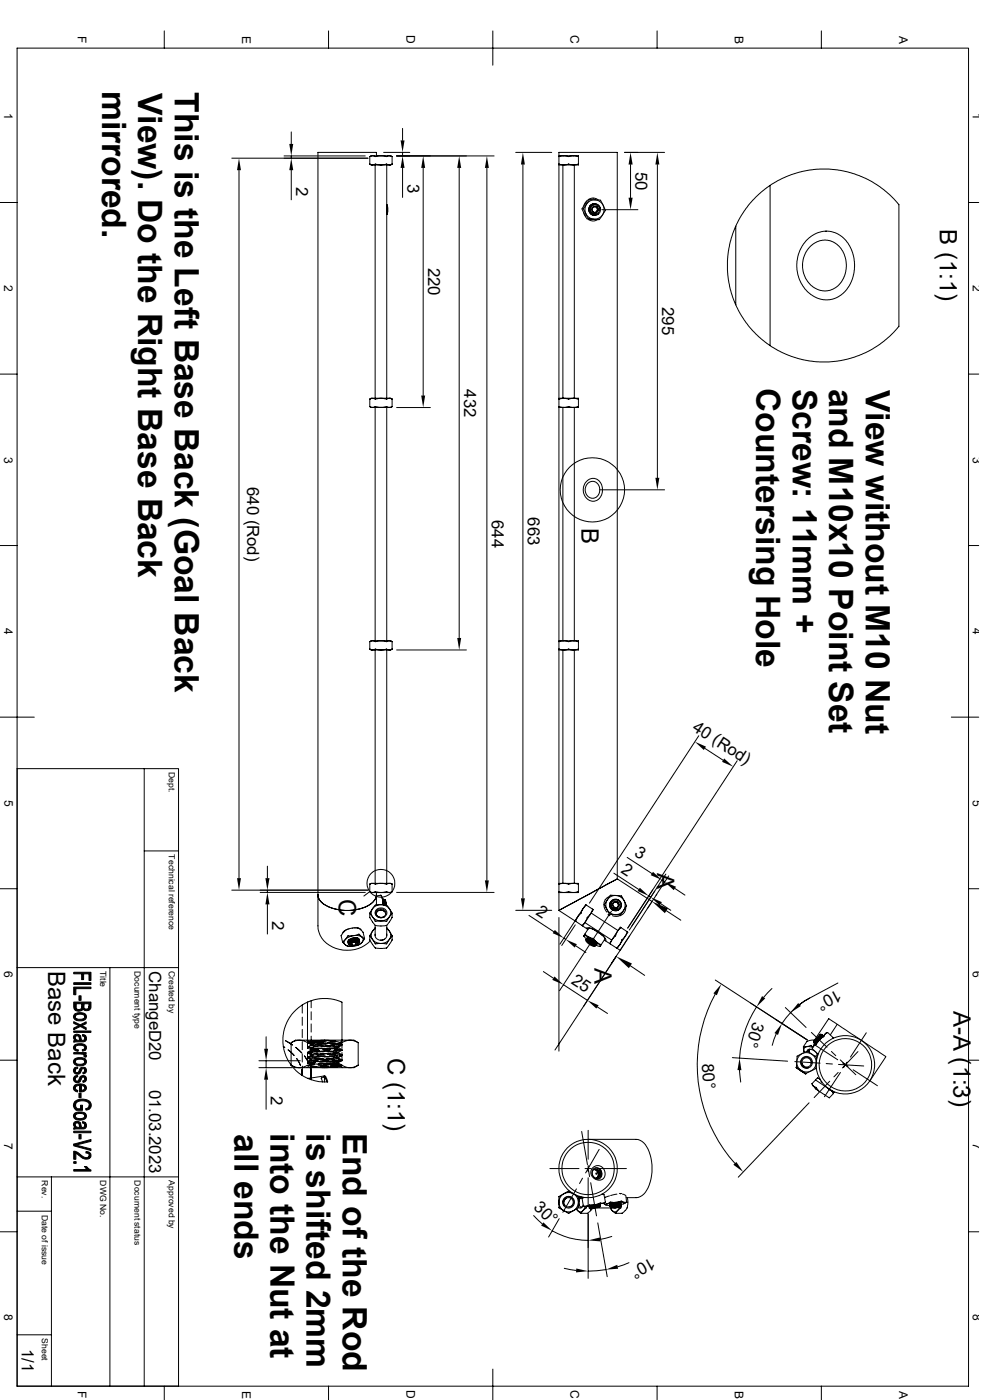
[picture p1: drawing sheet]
<svg xmlns="http://www.w3.org/2000/svg" width="297mm" height="420mm" viewBox="0 0 297 420" stroke-linecap="round" stroke-linejoin="round" font-family="sans-serif">
<g fill="none" stroke="#000" stroke-width=".3">
<path d="M5.1 14.4h285.2v401.4h-285.2zM49.2 9.3v5.1M98.5 9.3v5.1M147.7 9.3v10.3M196.9 9.3v5.1M246.2 9.3v5.1M87.3 39.6v3.6M120.6 38.5v3.6M71.6 51.1v212.3M85.1 46.8h24.4M87.3 46.8v.7M87.3 51.1v8.8"/>
<path d="M110.3 47.5h-40.8M110.8 49.2l.7 .3 .9-.3 1.6 .3 1.9-.3 .9 .3 .7-.3M110.8 46.9l1.1-.1a1.62 1.62 0 0 0 1.7 0h1.3a1.38 1.38 0 0 0 1.6-.1l1 .2M110.8 49.2l.5 .3h5.8l.4-.3M110.8 49.2h.1M110.8 46.9v.1M112.4 49.5v70M112.8 46.7v-1h-17.5v222.7a4.9 4.9 0 0 0 4.1 4 13.5 13.5 0 0 0 12.3-1.7 2.95 2.95 0 0 0 1.1-2.3v3.1M115 45.7h7.8M115.9 49.5v70M117.5 47l-.4-.3h-5.8l-.5 .3v2.2M117.5 49.2h.1"/>
<path d="M117.5 46.9v2.3M118.9 46.8h29.2M120.6 45.7v1.1M120.6 50.4v8.8M126.8 50.4v68.3M137.6 50.4v141M145.9 50.4v213.7M154.6 45.7h10.8M156.7 49.4v220.1M167.5 46.7h5.9v2.5M167.5 49.2v.3M167.5 46.7v2.5"/>
<path d="M167.5 46.9h.1M167.5 49.2h.1M167.5 46.7v-1h17.5v218l-17.5 9.4M167.5 49.5v70M167.6 49.2l1.2 .3 1.5-.3 1.7 .3 1.4-.3M167.6 46.9l1-.2 1.8 .3 1.1-.3 1.9 .2M168.7 49.5v70M172.1 49.5v70M173.4 49.2v.3h-5.9M176.2 60l-.9 .9-.3 .9M176.7 59.9l-.9 1.4a1.74 1.74 0 0 0-.8 1.7l.6 1.2a1.87 1.87 0 0 0 1 1.5l2.9 .2M176.7 59.9h-.3l.6-.4 1.1-.1 1.3 .6"/>
<path d="M176.7 59.9h1.7a1.55 1.55 0 0 1 1.8 .6l.9 1.7a1.09 1.09 0 0 1-.2 1.8l-1.4 1.9M187.2 45.7h12M189 49.4v9.9M197 49.4v93.9M230.8 55.6l-3.5 2.7-2.3 2.5-2.9 3.9-1.6 3.2M230.8 55.6l3.6-2 4.7-1.8a28.8 28.8 0 0 1 30.3 9.6v36.5l-2.6 2.9-1.9 1.6-4.6 2.9-5.4 2.2-3.1 .7-2.5 .3a28.7 28.7 0 0 1-18.5-4.8M230.8 55.6v48.1M0 60.7h5.1M115.9 62.5v1.6M115.9 61.6l.2 2.5M115.9 61.8l.2 1.1-.2 1.4M116 64.3h.1"/>
<path d="M116 64.2l.2-1.9-.3-.9 .3 1-.2 1.9M116 64.2h.1M174.9 63.7l.8 1.6M175.9 60.4l-.7 1a1.45 1.45 0 0 0-.6 1.7l1 2M175.9 65.6v.1M176.1 65.7l1.4 .6 2-.4M176.5 65.7l2.1 .1M177 61.7l.6-.5 .6-.1-.7 .2-.5 .5-.4 1.1 .5 1.2 1.2 .5-1.1-.4-.6-.8-.1-.9zM177.4 61.7l.8-.4 1 .3a1.66 1.66 0 0 1 .2 2.6l-1.3 .4 .8-.5-.7 .1-1-.4-.3-1.3zM177.4 62.8l.4 .9zM177.6 62.2l.3-.2-.5 .8zM177.7 64.1l.7 .2"/>
<path d="M177.8 63.6l.2 .1M177.8 62.1a.86 .86 0 0 1 1.2 .5 .86 .86 0 0 1-.7 1.1M177.9 62h.3a.93 .93 0 0 1 .8 .7 .93 .93 0 0 1-.4 1.1M177.9 62h1M177.9 62h.5a.81 .81 0 0 1 .8 1.1l-.2 .2a.99 .99 0 0 1-1.2 .4M178 61.2l-1 .5M178 61.1v.1M178.3 61.1l-1.1 .4-.6 .7-.1 .6 .5 1.3 1.2 .5M178.7 62h.2M178.9 62l.4 .9M179.2 62.9h.1M179.2 61.5a1.76 1.76 0 0 0-2.8 1.2 1.76 1.76 0 0 0 2.5 1.8"/>
<path d="M179.3 62.9a.97 .97 0 0 1-1.5 .8M179.9 62.5a1.7 1.7 0 0 0-1.8-1.3 1.7 1.7 0 0 0-1.5 1.7 1.7 1.7 0 0 0 1.5 1.7M180.3 62.9h10.9M220.5 67.9l-1.7 4.8-.8 5.5v2.9l.4 3.7 .8 3.2 1.3 3.4M220.5 67.9v23.5M241.7 72.1l1.8-1.5a7.8 7.8 0 0 1 11.6 4.2l.7 2 .3 1.7-.2 3.8-1.3 3.3-1 1.4-1.3 1.3a8 8 0 0 1-12.1-3.1l-1.1-2.7-.3-1.7v-2.3l1-3.5 1-1.8zM242.9 73.9l1.1-.9 1.6-.7 2.3-.2 1.7 .4 1.3 .8 1.7 2.1 .7 1.6 .3 1.8v1.7l-.3 1.8-1.5 2.7-.9 1-1.2 .7-2.3 .6-2.5-.5-1.8-1.2-1.6-2-.8-2.4-.1-2.6 .7-2.6zM290.3 60.7h3M220.5 91.4l1.6 3.2 2.9 3.9 2.3 2.5 3.5 2.7M0 112.2h5.1M110.9 119.7l.7-.2 .8 .2 1.8-.2 1.6 .2 .9-.2 .8 .2M117.5 119.7l-.4-.2h-5.8l-.5 .2v2.3"/>
<path d="M117.5 119.7h.1M117.5 119.7v2.3M167.5 119.5h5.9v2.5M167.5 119.5v2.5M167.5 119.7h.1M167.6 119.7l1.4-.2 1.3 .2 1.6-.2 1.5 .2M290.3 112.2h3M110.8 122l1.2 .2a1.15 1.15 0 0 1 1.4 0h1.5a1.22 1.22 0 0 1 1.5 0l1.1-.2M110.8 122l.5 .2h5.8l.4-.2M110.8 122h.1M112.4 122.2v70M115.9 122.2v70"/>
<path d="M118.9 122.3h10.1M167.5 122v.2M167.5 122h.1M167.5 122.2v70M167.6 122l.9 .2 1.9-.2 1 .2 2-.2M168.7 122.2v70M172.1 122.2v70M173.4 122v.2h-5.9M175.9 144.3a2.85 2.85 0 0 1 3.4-.3 2.85 2.85 0 0 1 1.3 3.1l-.1 .8a2.8 2.8 0 0 1-2.9 2.5 2.8 2.8 0 0 1-2.7-2.7l-.1-1.1a3.6 3.6 0 0 1 1.1-2.3zM176.1 145.1l.4-.4a2.35 2.35 0 0 1 2.8 .6 2.35 2.35 0 0 1 .2 2.8l-.3 .5a2.25 2.25 0 0 1-2.9 .4 2.25 2.25 0 0 1-.8-2.9zM179.7 146.9h19.5M0 163.7h5.1"/>
<path d="M290.3 163.7h3M110.8 194.7l1.1 .2a1.62 1.62 0 0 1 1.7 0h1.1a2.36 2.36 0 0 1 2.1 .1l.7-.3M110.8 194.7l.5 .3h5.8l.4-.3M110.8 194.7h.1M110.9 192.5l1-.2a1.62 1.62 0 0 0 1.7 0h1.1a2.36 2.36 0 0 0 2.1-.1l.7 .3M112.4 195v70M115.9 195v70M117.5 192.5l-.4-.3h-5.8l-.5 .3v2.2M117.5 194.7h.1M117.5 192.5h.1M117.5 192.5v2.2M118.9 195h20.9"/>
<path d="M167.5 192.2h5.9v2.5M167.5 194.7v.3M167.5 192.2v2.5M167.5 194.7h.1M167.5 192.5h.1M167.5 195v70M167.6 194.7l1 .3 1.7-.3 1.9 .3 1.2-.3M167.6 192.5l1-.3 1.7 .3 1.9-.3 1.2 .3M168.7 195v70M172.1 195v70M173.4 194.7v.3h-5.9M0 215.1h10.3"/>
<path d="M285.1 215.1h8.2M5.1 230.6h48.4v185.2M43.2 230.6v185.2M209.4 220.7l-32.7 50.2M211.2 224.5l5.5 3.5M220.9 228.2l-32.8 50.2M43.2 255.3h10.3M80.1 259.8v3.6M188 257.2l7.4 4.8M0 266.6h5.1M69.5 267h40.8M78 267.7h31.5"/>
<path d="M80.1 267v.7M80.1 271.3v8.9M103.3 279.2l-.1 .2M104.6 278.6l-1.3 .7-1.1 1.4 .5 1.9M106 278.3l1.3 .1M107.3 278.4l1.5 1.3M107.3 278.4h.1M108.3 279.1l-.3-.4-.6-.3h-1.9l-2 .6-.7 .7-.2 .4M108.8 279.7h.1M108.8 279.7l.5 1.9M110.8 267.5l.8 .3 .8-.3 1.8 .3 1.6-.3 .9 .3 .8-.3M110.8 267.5l.5 .3h5.8l.4-.3"/>
<path d="M110.8 274l1.7 2.4h3.4l1.6-2.4M110.8 274v1.3l1.6 2.3M110.8 267.5h.1M110.8 267.5l-1.7 1.3M110.9 265.2l.5-.2 1 .2 1.2-.2 2.4 .2 1-.2 .5 .2M112 272.2a2.99 2.99 0 0 1 3.2-.7 2.99 2.99 0 0 1 1.9 2.6 2.99 2.99 0 0 1-3.1 2.2 2.99 2.99 0 0 1-2.7-2.7zM112.4 278.6a2.42 2.42 0 0 0-1 2.9 2.42 2.42 0 0 0 2.8 1.5 2.42 2.42 0 0 0 2.7-1.5 2.42 2.42 0 0 0-1-2.9M112.4 278.3l-1.6 2.4M112.4 277.6l1.4 .2 2.1-.2M112.4 277.6v3M112.4 278.3h.1M112.6 273.1a1.8 1.8 0 0 1 2.1-.7 1.8 1.8 0 0 1 1.2 1.8 1.78 1.78 0 0 1-2 1.1 1.78 1.78 0 0 1-1.4-1.8z"/>
<path d="M112.8 267.8a4.3 4.3 0 0 1-3.2 4.2 13.6 13.6 0 0 1-13.2-1.3 3.1 3.1 0 0 1-1.1-2.3v9.3a8 8 0 0 0 8.7 7.4 9.3 9.3 0 0 0 7-2.9M112.8 271.5h.1M112.9 273.1l1.1-.5 1.3 .5a1.3 1.3 0 0 1 .1 1.6 1.3 1.3 0 0 1-1.6 .5l-.8-.6 1 .7 1.3-.3-.8 .3-1.2-.2a1.18 1.18 0 0 1-.4-2zM114.1 268.6l.4 .5 .4 2.3M114.1 268.6l.5 1.1 .1 1.7M114.1 268.6l-1.3 .2M114.7 270.1l.5 1.3zM114.7 270.1h.1M114.8 270.8l.2 .6M114.9 269.7l.2 .3 .4 1.5-.6-1.8-.2 .4M115 269.8l.4 .5 .3 1.2M115.1 273.4l-.8-.4a1.34 1.34 0 0 0-1.5 1.1"/>
<path d="M115.2 270h.1M115.2 270l.1-.2 .5 1.7M115.2 270l.5 1.5M115.4 269.9l.4 1.6M115.6 274.2l-.5-.9-1.1-.3-1.1 .5-.1 .7 .2 .4M115.8 271.5l-2-.1a1.38 1.38 0 0 0-1.7 .5l-1.3 2.1M115.8 271.5l1.7 2.5M115.9 277.6v3M116 278.3l1.5 2.4M117.5 265.2l-.4-.2h-5.8l-.5 .2v2.3M117.5 274v1.3l-1.6 2.3M117.5 267.5h.1"/>
<path d="M117.5 265.2h.1M117.5 265.2v2.3M118.9 267.7h29.2M154.6 273.1h10.8M158.5 274.6l7.4 4.9M167.5 265h5.9v2.5M167.5 267.5v.3M167.5 265v2.5M167.5 273.1l17.5-9.4 10.4 6.7-9.4 14.5-.2 .2-.8-.6M167.5 267.5h.1M167.5 265.2h.1M167.5 273.1l4.8 3.2"/>
<path d="M167.5 275.3v40M167.5 267.8v5.3M167.6 267.5l1.4 .3 1.3-.3 1.6 .3 1.5-.3M167.6 265.2l.9-.2 1.8 .2 2.1-.2 1 .2M172.3 276.3l2.2 1.4M172.4 277.5l-4 6.1M173.4 267.5v.3h-5.9M173.6 274.4l-5.8 8.9M174.5 277.7l.1 .1M174.6 277.8l1.6 1-.1-.1a.24 .24 0 0 1-.2-.3 .24 .24 0 0 1 .4-.1l1.6 .4 1.1 .6 1.5 1.1 .8 .9a.51 .51 0 0 1 .2 .9l-.4-.2M175.3 276.8l8 5.2M175.7 271.6l-1.2 1.3-.3 1-1.1 1.1-.5 1.4"/>
<path d="M175.7 271.5v.1M177.2 273.9l8 5.2M177.2 278.5l2.2 1.2 1.6 1.3M177.5 278.6l.4 .2M177.6 272.8l-2.1-1.4-3.2 4.9M177.6 272.8l-.4 1.1-1.2 1.4-.5 1.1-1 1.3M177.6 272.8l.2 .2-3.2 4.8M181 271.6l1-1.7a1.7 1.7 0 0 1 1.3-1.3h1.3a1.75 1.75 0 0 1 1.9 .5l1 2a.96 .96 0 0 1-.3 1.5l-1.4 2.1M181 271.9l.9 1.7M181.1 271.3l1.5 3 3.4 .1M182.2 274.3l.3 .4h.3M182.7 268.9l-1.3 .9-.4 1.7"/>
<path d="M182.8 271.6v.2a1.37 1.37 0 0 0 1 1.2l-.4-.2M183 270.5v.1a1.71 1.71 0 0 0 1.4 2.6 1.71 1.71 0 0 0 1.6-2.4 1.71 1.71 0 0 0-2.9-.3 1.69 1.69 0 0 0 1.3 2.6l1.2-.4M183.1 270.6l-.3 .5v.7l.8 1.1 1.2 .3 1.2-.8M183.1 270.5l-.3 1.2 .6 1 .9 .4 .7-.1 .6-.3M183.1 270.5h.1M183.3 273.3l-15.6 23.9M183.6 274.7l.9 .2 1-.1M183.6 271.4a.86 .86 0 0 1 1.3-.6 .86 .86 0 0 1 0 1.4M183.6 271.3l.4 .9zM183.7 269.9a1.74 1.74 0 0 0-.9 2.2 1.74 1.74 0 0 0 2.1 1.1 1.74 1.74 0 0 0 1.3-2M183.8 272.5l.7 .3 .6-.2M183.9 270.7l.2-.2-.5 .8z"/>
<path d="M184 262l7.4 4.8M184 270.6a1.03 1.03 0 0 1 1.5 1M185.1 270.6l-1-.1 .5 .1a.89 .89 0 0 1 .8 1.2 .89 .89 0 0 1-1.4 .4M185.1 270.6a.96 .96 0 0 1 .3 1.3 .96 .96 0 0 1-1.4 .3M185.1 270.6l-.1 .1M185.6 272.7l.5-.5 .1-.8a1.51 1.51 0 0 0-1.2-1.6 1.51 1.51 0 0 0-1.7 1 1.51 1.51 0 0 0 .8 1.8h1l-.7 .5M186.1 278.3l-1.1 1.2-.5 1.3-1.2 1.3-.4 1.1M187.5 272.2l-.4 1.6-1.2 .9M188 279.6l-.8 1.5-.8 .9-.4 1-1.2 1.4M188 279.5l-2.1-1.4-3.2 4.9M188 279.5l.2 .1-.2 .3-3 4.6M188 279.5v.1"/>
<path d="M194.4 268.8l.6 .4M196.8 268.3l-2.8 4.3M198 271.1l3 2M198.4 264l.8 .6M199.6 262.2l-11 16.8M199.7 273.2l4.3 2.9M200.4 262.8l-3.8 5.8M202.3 266.5l3 2M290.3 266.6h3M5.1 290.3h48.4M32.9 290.3v125.5M102.7 282.5l1.1 1.2 1.9 .2"/>
<path d="M104.4 282.9a1.07 1.07 0 0 1 1-1.4 1.41 1.41 0 0 1 2.3 .7v-.3l-.4-.3-1.4-.1-1.3 .7-.2 .9M104.4 282.8v.1M104.6 281.9l-.2 .7M104.7 282.6l.1 .7 1-.9h1.5l.4 .3-.1 .4-.8 .6a1.92 1.92 0 0 0 1.9-2.3 3.9 3.9 0 0 0-5.6 1.1 1.9 1.9 0 0 0 2.6 1.4M104.7 282.6a.61 .61 0 0 0-.3 .6 .61 .61 0 0 0 .5 .5l.8 .2M104.7 282.6l.8-.5 1.3-.2 .9 .4v.5M105.1 282.8a1.66 1.66 0 0 1 2.4 .1 1.62 1.62 0 0 1-2.7 .4zM105.4 282.9a.38 .38 0 0 0-.1 .4 .38 .38 0 0 0 .3 .3l.5-.1a.63 .63 0 0 0 .9-.5l-.3 .5M105.5 282.8l.2 .9M105.7 282.7l-.5 .6 .5 .4M106.4 282.6l-.7 .1M106.5 282.6l.2 .9"/>
<path d="M106.6 282.6l-1 .1M106.7 283.5l-1 .2M106.8 281.4h-1l-.7 .4M106.8 282.6l.3 .4-.4-.4-1 .1M106.8 281.8l-.9 .1-.7 .3M107.1 281.3l.2 .2M107.3 282.4l-1.4-.1-.8 .4-.3 .6M107.7 281.9l-.6-.5-1.4 .1-.8 .4-.4 .4-.1 .5M107.7 281.9v.1M107.8 282.4l-.7-.5h-1.4l-1.1 .8-.2 .6M107.8 282.4h.1M109.2 281.6l-1.1 1.5-1.3 .6"/>
<path d="M109.2 281.6l-.7-.5a1.13 1.13 0 0 0-1.4-.7l-1.9 .4a1 1 0 0 0-1.4 .7l-1.1 1M110.8 280.7v1.3l.9 1.4a1.71 1.71 0 0 0 2.1 1.1h.6a2.03 2.03 0 0 0 2.5-1.5l.6-1v-1.3M110.8 280.7l1.7 2.5h3.4l1.6-2.5M112.4 280.2a1.74 1.74 0 0 0 1.8 1.9 1.74 1.74 0 0 0 1.7-1.9M115.3 281.7l-1.3 .3M162.9 291.5l3 2M168.9 295.4l7.2 4.7M169 281.4l.5 .4M172.6 283.8l3 1.9M175 280.9l1.5-2.5 1.3 .4 2.2 1.4 1.4 1.4-1.7 2.3M175.3 280.2l1.4 1.1a2.17 2.17 0 0 1 2.1 1.3l1.4 .8M175.6 281.9l.3-.1 .9 .4 1.3 .8 .5 .6"/>
<path d="M175.7 282.4l.3-.1 1.4 .7 1 .8-.4 .1M175.7 282.3l-.1-.4h.3l1.1 .4 1.6 1.2-.4 .1M175.7 282.4l1 .3 1.4 1.2-1.1-.4zM175.8 282.2l1.1 .3 1.4 1-1.3-.8zM175.9 281.8l1.6 .6 .9 .6 .2 .5M175.9 281.5l.5-.1 1.4 .7M175.9 281.8l-.9-1a3.9 3.9 0 0 1 2.9 1.2l1 .7a1.34 1.34 0 0 1 .9 1.2l-1.2-.4M176 281.4l-.1-.1a4.9 4.9 0 0 1 3 2l-.4-.1M176 281.8v-.4l.7 .2 2 1.3M176.1 281.9l1.3 .3 1.1 .9M176.1 282.7l.7 .6M176.1 281.4h.5"/>
<path d="M176.1 282.7l1.4 1 .2-.2M176.3 281.4h.1M176.2 282.6l.8 .4M176.2 282.6l-.1 .1M176.2 281.3l.1 .1M176.4 281.4h.1M176.8 283.3l.7 .4 .2-.2M177 283l.7 .5M177 283l-.2 .3M178.2 283.6l.2 .2M178.5 283.2h.3M178.5 283.1v.1"/>
<path d="M180.4 280.5l.4 .2M181.1 282l1.6 1M182.7 283l2.1 1.4M184.7 286.9l-18.4 28.1M184.8 284.4l.2 .1M188.7 280.8l-5.5 8.3M188.9 289.7l4.3 2.9M214.3 298.3a44.3 44.3 0 0 0 6 50.7M214.4 294l27.6 18M231.4 296.5l-2.5 2.7M242.7 299.4a22 22 0 0 0-8.3 7.6M251.1 294.9l-8.4 4.5-3.1 2"/>
<path d="M0 318.1h5.1M77.6 318.2h12.4M79.8 311v3.6M79.8 318.2v2.1M84.9 313.9l.4 .3M85.6 312.2l2 1.3M86.4 315l1.7 1.6M87.2 312.8l2-.7h1.1l1 .3a1.81 1.81 0 0 0 2.2 .1l3.8-.5 3.8 .5a1.94 1.94 0 0 0 2.4-.2l2-.2 1.9 .7M87.2 319.6l2.1 .7 2-.3a2.21 2.21 0 0 1 2.5-.1l2.1 .4h2.3l4.3-.7M87.2 319.6l1.4 .7h17.5l1.3-.7M88.6 314.2l1.8 1.6M88.9 317.6l1.2 2.1"/>
<path d="M90.6 319.8v2.8l-.2-1.7M90.6 301.5v2.4M90.6 305.1v2.5M90.6 308.8v2.5M90.6 312.5v2.4M90.6 316.1v2.5M91.2 316.8l1.3 2.1M92 312l.4 .5h-.2M92.2 300.7l1.7-.7 2.5-.4 3.4 .2 2.7 .9v13.8M92.2 315.7v2.5h2.7M92.2 300.7l-3 1.9-1.6 1.5-.9 1.3-1.5 3.3-.4 2v2.3l.2 1.7 .7 2.2 1.3 2.3 1.2 1.4 2.4 2 2.4 1.2 .3-1.6M92.2 300.7v13.8"/>
<path d="M92.2 319l.7 .4-.9 .9M92.2 315.9l1 .5-1 .8M92.2 317.4l1 .6-1 .7M92.2 312.8l1 .6M92.2 314.3l1 .6M92.3 317.4l2.2 .2M92.5 318.7l-.3 .1 2.1 .2M92.8 315.8l2.4 .1M92.8 314l-.6 .1 1.7 .2M93 314.5l2.4 .1M93.2 313.4l-1 .7M93.2 314.9l-1 .7"/>
<path d="M93.3 317.9l2.2 .4M93.3 300.2v2.1M93.3 303.5v2.4M93.3 307.2v2.4M93.3 310.9v2.4M93.3 314.5v2.5M93.3 318.2v5.7M93.4 319.1l2.4 .2M93.4 315l2.4 .2M93.5 313.4l-.3 .2 2.1 .2M93.6 315.7l-1.4 .1 .9 .2M93.7 312.6l-1.5 .2 1.9 .2"/>
<path d="M93.7 313.2h2.6M93.7 313.2l-.5 .2 .9 .1M93.8 312.8l2.4 .1M93.8 316.5l-.6 .2 1.8 .2M93.8 317l-1.6 .2 .8 .1M94.1 312.3l-1.7 .1 .7 .1M94.1 313.1l-.4 .1M94.1 319.3l-1.2 .1 1.2 .1M94.2 317.4l2.4 .1M94.2 312.3l-2 .2 .3 .2M94.2 318.3l2.4 .2M94.4 312.6l2.4 .1"/>
<path d="M94.4 316.1l2.4 .1M94.5 315.3l2.4 .2M94.6 318.7l-2.4 .2v-.1M94.7 319.9l-1.5 .2M94.9 316.2l-1.7 .2 .6 .2M95 314l-2.5 .2M95 316.7l2.5 .1-2.5 .1M95.1 314.4l2.5 .1M95.2 315.4l-2.5 .2M95.3 313.1l2.4 .1M95.4 319.6l2.4 .1M95.4 313.6l2.4 .2"/>
<path d="M95.5 314.8l-2.2 .3M95.5 319.1l2.5 .1M95.7 317.7l2.5 .1M95.8 317.9l-2.5 .2M95.9 317.1l-2.4 .1M96.1 318.2h2.5M96.1 318.4l-2.5 .2M96.2 316.9l2.4 .2M96.3 313.2l-1.6 .1M96.5 316l2.4 .1M96.5 313.8l-2.4 .1M96.5 313.9l2.5 .1"/>
<path d="M96.6 314.5l-2.5 .2M96.6 314.7l2.5 .1M96.7 318.3l2.4 .2M96.8 312.2l-1.5 .1M96.8 312.2h1.3M96.8 312.2l-1.4 .1M96.9 317.6l-2.4 .2M97 315.3l2.5 .1M97.1 319.3l2.4 .1M97.3 315.5l-2.5 .1M97.3 319.2h-2M97.3 319.2h2.9"/>
<path d="M97.3 312.4l-2.4 .1M97.5 313l2.4 .1M97.5 316.2l-2.5 .2M97.7 312.5l-2.4 .4M97.8 317.6l2.5 .2M97.8 318.6l2.5 .2M98 316.3l2.5 .1M98 312.7l2.5 .1M98.1 313.1l-1.8 .1M98.2 315.5l2.4 .2M98.3 318.5l-2.5 .1M98.4 319.4l-2.4 .3"/>
<path d="M98.4 319.9l-2.4 .1M98.6 316l-2.5 .1M98.6 313.9l-2.4 .1M98.7 316.9l2.4 .2M98.8 314.6l2.5 .1M98.8 315.2l-2.4 .1M98.9 319l-1.6 .2M99 313.2l2.4 .2M99.1 319.7l2.4 .1M99.1 313.8l2.2 .2 1.1 .9M99.1 314.6l-2.4 .1M99.2 319.2l2.4 .2"/>
<path d="M99.3 312.2h1.3M99.4 317.9l2.4 .2M99.5 317.7l-2.5 .1M99.6 316.9l-2.4 .1M99.8 318.3h-2.5M99.9 317.2l1.6 .2-.8 .1M100.2 316.2l2.2 .3M100.2 313.6l-2.5 .1M100.2 314.1l1.3 .2-1.1 .2M100.2 319.2l-.6 .1M100.3 314.3l-2.5 .2M100.3 314.8l2.2 .3-.3 .1"/>
<path d="M100.4 318.6l1.1 .2-1.3 .1M100.6 312.2l-1.6 .2M100.6 320l-2.5 .1M100.6 312.2l-2 .1M100.6 317.4l-2.4 .1M100.7 315.5l.8 .2-1.7 .2M100.8 319.5l1.7 .2-.7 .1M101 315.3l-2.5 .1M101.1 316.6l-2.4 .1M101.1 313.2l1.4 .2-1.1 .1M101.1 316l-2.4 .1M101.4 318.9l1 .6"/>
<path d="M101.5 319l-1.3 .2M101.5 317.8l1 .2-1.5 .2M101.7 320h-2.5M101.7 316.5l.8 .2-1.7 .1M101.7 312.9l-2.3 .2M101.8 312.9l.6 .4M101.9 318.3l-2.4 .2M102.1 319.6l-2.4 .2M102.3 313.6l-2.4 .2M102.4 319.7l-.2 .2 .4 .4M102.4 315.1l-1 .7 1 .6M102.4 316.7l-1 .7 1 .6"/>
<path d="M102.4 313.6l-1 .6M102.4 318.2l-1 .6 .1 .1M102.5 315.8v2.4h-2.7M102.5 315.1v-.2l-2.5 .2M102.5 319.6l2 .7h1.1l1.8-.7M102.5 319.5v.2M102.6 312l-.8 .9M107.4 312.8l-1.3-.8h-17.5l-1.4 .8v6.8M107.4 312.8v6.8M179.1 302.1l3 1.9M219.5 317.3l16.6 1M226.7 302a32.3 32.3 0 0 0-5 15.4"/>
<path d="M232.6 310.2l-1.2 3.4M235.4 302.3l6.2 5.9M238.2 318.5l7.6 .4M240.4 319l-.1-.5 .4-.8 .7-.4h.6l1 .8v1.1M240.5 317.5l.9-.4 1 .2a1.45 1.45 0 0 1 .6 2 1.45 1.45 0 0 1-2 .5l-.6-.8 .5 1 .7 .3h.7a1.56 1.56 0 0 1-1.8-.4l-.3-.6a1.7 1.7 0 0 1 .3-1.8zM240.8 314l.3 1.8a1.21 1.21 0 0 1 .1-1.5 1.21 1.21 0 0 1 1.4-.3l.9 .2M240.8 314h1l1.3-.4 .5 .5M241.9 315.4l1.4 .9a1.78 1.78 0 0 1 1.4 1.3l-.1 2a.93 .93 0 0 1-.9 1.4l-2.1 1M241.9 312.4h.1M241.9 312.4l-1.1 1.6M241.9 315.4l-3 1.5-.1 2.2a1.16 1.16 0 0 0 .8 1.7l.5 .3M241.9 315.3l.1-.2a2.19 2.19 0 0 1 3.1 1.6"/>
<path d="M242.1 315.4a.6 .6 0 0 1 .7-.6 .54 .54 0 0 0-.2 .9M242.6 315.7v.1M242.6 314.9l-.1 .5 .2 .4M243.2 309.7l4.7 4.5M243.5 314.6l1.6 1.5M243.6 314.1l-.1 .5M243.8 313.2l7.3 4.7M243.8 312.7l.1 .1M243.9 312.3l.4-.4-.3 .7M243.9 312.3h.1M243.9 312.3l-.1 .4M244 312.6l-.2 .1"/>
<path d="M244.3 312.7l-.4 .1M244.3 312.7h.1M244.3 311.9l-.4 .4M244.3 312.7l-.1 .4M244.6 313.1h-.4M244.6 311.9l-.6 .7M244.6 311.9l-.7 .9M244.7 318.1h.1M244.9 316.1l-.2 .6-.5 .1M244.9 317l-.2 .2M245.1 316.1h.2zM245.1 316.1h.1"/>
<path d="M246 310.5l-1.7 2.2M246 310.5h.1M246 310.3l-2.1 2M246 310.3l-1.4 1.6M246 310.5l.4-.1-2.2 2.7M246 310.3v.2M246.4 310.9l-1.8 2.1M246.4 310.9h.1M246.4 310.9l-1.3 1.6M246.4 310.4l.1 .1M246.5 310.5l-2.2 2.6M246.5 310.5l-.1 .4"/>
<path d="M246.8 310.8l-.4 .1M247.6 319.1l1.9 .1M248.1 309.8l-1 .6a1.21 1.21 0 0 1-1 1.1l-.9 .9a2.45 2.45 0 0 1-1.4 1.5l-.3 .7M249.2 315.4l1.3 1.3M249.7 311.3l-.1 .2zM249.7 311.3l-1.6-1.5-.5 .1-4 4.2M250.9 307.3l-2.5-1.7-4.3 6.4h-1l-1.2 .4M250.9 307.3l14.6 9.7-4.8 7.3M250.9 307.3l-2.1 3.2M251.3 319.3l7.6 .5M251.8 318l4.7 4.4M252.6 318.9l1.5 1.1"/>
<path d="M253.9 318.6l-1 1.6M257.1 315.5l-4.6 4.9M259.6 309.8l-4.7 7.3M290.3 318.1h3M77.6 320.3h10M79.8 323.9v8.9M92.9 320l.4 2.2M93.2 320.1h3.3M93.3 322.2l-.2 1.6 .2 .1M94.7 320l-1.5 .1M96.5 320.1h.4M97.2 322.8l.3 .1"/>
<path d="M97.2 322.8l.8 1.8M97.2 322.8l-5 .7M97.5 323h.1M97.5 323l-.3 1.6M97.5 323l-1.2 .5 .4 1.1M97.5 322.9v.1M97.5 322.9l.1 .1M97.6 323l.6 1.6h-.2a11.3 11.3 0 0 1-4.7-.7M98 320.1h-1.5M174.3 339.4l1.8 10M176.3 339.1v8.7M221.6 321l.4 3.6"/>
<path d="M238.6 320.2h.1M238.7 320.3l1.3 .9M238.7 320.2l1.2 .8M238.7 320.2h.1M239.5 320.8l.5 .4M239.9 321l1.6 1.1M239.9 321l.2 .1M240 321.2l1.5 .9M240.1 321.1l1.4 .9M240.3 321.3l-.2-.2 1.3 .9M240.7 321.5l-.7-.3 1.6 .9M241.4 322h.2"/>
<path d="M241.4 322l.1 .1M242.5 330.8l-21.2 22.3M243.4 325.1l.4 .7M243.4 325.1h.1M243.8 325.8l.8 .4 .8 1.1M243.8 325.8l1.5 1.4M243.8 325.8l-.3-.3 .9 .9M244.3 326.4l.5 .3M244.4 326.4l.8 .8M244.4 324l3.4 2.2M244.4 326.4v.2l.8 .6M244.4 326.4h.1"/>
<path d="M244.4 324l-1 1.1 .1 .4M245 323.4l.8 .4zM245 323.4l-.6 .6M245.2 327.2l3.3 2.2 1.3-1.3-.5-.9M246 324.2l.3 .5M247.8 326.2l1.6 1.1M247.8 326.2l.7 .5M248.5 326.8l.4 .2M248.5 326.7h.1M248.5 326.7l.9 .6M248.7 324.4l-4.7 4.9M248.9 326.9v.1"/>
<path d="M249.3 327.2v.1M249.3 327.2h.1M249.3 327.3l.5 .8M249.3 327.3l.3 .1M249.4 327.3l.1 .1M249.5 327.4h.1M249.6 327.4l.4 .3-.4-.2M251.2 321.7l-1.3 1.3M251.9 321.7l-4.8 7.3M255.7 320.9l7.3 4.8M5.1 353.1h48.4M15.4 353.1v62.7"/>
<path d="M164.8 350.6h8.7M167.5 359l2.9-1.7 1.5 .8a1.82 1.82 0 0 1 1.5 1.3v1.2a1.76 1.76 0 0 1-.3 1.9l-1.1 .6a2.36 2.36 0 0 1-1.9 .8l-1-.6a2.25 2.25 0 0 1-1.6-1.3zM169.2 359.5a1.56 1.56 0 0 1 2.2-.2 1.56 1.56 0 0 1 .2 2.2 1.56 1.56 0 0 1-2.3 .1l-.3-.6a1.55 1.55 0 0 1 .7-1.5l-.5 .3-.3 .6 .2 1.3-.4-1.2zM169.7 359.5l1.2-.2 .8 .9-.1 1.2-.5 .5-.7 .1M172.7 358.6h.1M172.8 356.7l-4.1 7M173.6 359.9l.1 1.8M173.7 359.1l-.3 .5M173.7 359.6h.1M173.7 358.9l-.3 .3M173.9 359.5l-.4 .8M173.9 359.5l-.5 .7"/>
<path d="M174 359l-.6 .5M174.2 359.1l.4 .3-.7 .1M174.3 359.3l-.4 .2-.4 .8M174.4 359.1l.2 .3M174.5 359.5l.5-.3zM174.5 359.5l.3 2.3M174.6 353.4l-.9 1.6M175.3 350.6h1.9M176.3 341.8h14.3a4.7 4.7 0 0 1 4 3.8 13.3 13.3 0 0 1-1.7 12.7l-1.7 .9-3.5 .1M176.3 349.6v1.9M176.3 353.3v8.7M176.4 351.2l.3 1.8"/>
<path d="M177 354.8l1.8 9.9M177.6 350.4l1.3-.7 1.4 .3 .8 .9 .3 1.6-.5 1-1 .5-1.3-.2-1.1-.9a1.97 1.97 0 0 1 .1-2.5zM177.8 351l.8-.2 .9 .7 .1 1-.6 .9M178 350.9a1.44 1.44 0 0 1 1.3 1 1.44 1.44 0 0 1-.5 1.5 1.47 1.47 0 0 0 .5-1.5 1.47 1.47 0 0 0-1.3-1zM178.1 350.5a1.71 1.71 0 0 1 2.2 1.1 1.71 1.71 0 0 1-1.2 2.1 1.89 1.89 0 0 1-1.6-1.3 1.89 1.89 0 0 1 .6-1.9zM178.1 350.8l.8 .1 .7 1-.1 .9-.6 .6M178.6 351l.7 1M178.6 351.9h.3v.3h-.3zM179 350.6h8.7M179.6 344.8l-4.1 7.1M179.6 358.6h-.1M179.6 350.6l.7 1.1-.2 1.2"/>
<path d="M179.6 353l-.6 .4-1.1-.3M179.6 350.6l.7 1.1-.1 1.2a1.52 1.52 0 0 1-2.4 .1 1.52 1.52 0 0 1 .3-2.3l.6-.1 .6 .3 .6 1.2M179.6 350.6l.5 1.1-.1 .8-.4 .5M179.9 352.1l-.3 .9M179.9 352.1a1.25 1.25 0 0 1-.8 1.3M180.9 358.4l-.5-.1 .6 .1M181 358.4l.4 2.3-.6 .3-.8-.2-2.2 .7a2.16 2.16 0 0 0-2 .4l-.9-.1 .4 .1M181 358.4h.1M182.7 358.8l-1.5 .4M184.9 358.2l-1.9 .4M185.6 358h.6M186.6 358.2l.9 .4"/>
<path d="M187.6 358.7l.2 1.9M188 359.3l.2 1.9-.5 1.6-1.3 1.2h-1.9M0 369.5h5.1M5.1 363.3h10.3M159.9 364.7l2.6 2.5M165.5 369.2a21.3 21.3 0 0 0 10.8 2.9M167.6 365.6l-3.2 5.5M172.7 362.7l1.5 1.3M173.5 360.3v.8a.7 .7 0 0 0 .2 .8 .7 .7 0 0 0 .9 0M174.8 361.4l-.6 .9a.59 .59 0 0 1-.8-.3M174.9 361.8h.1M175.3 361.9l-.1 .5a1.26 1.26 0 0 1-1.1 1.2 1.26 1.26 0 0 1-1.3-.9"/>
<path d="M175.6 361.9l.1 .5-1.2 .9-.3 .7M176.3 364.2v19.3M176.5 361.8v.1M176.5 361.9l.4 .1M176.6 362.3v.1M176.6 361.7l-.1 .1M176.9 362v.1M176.9 362.1l-.3 .2M177 362.5v.1M177 362.6h-.1M177.4 361.6l-.9 .2M177.5 362.6l-1.4 1.4h-2"/>
<path d="M178.7 361.4l-2.2 .5M178.8 362.4h4.7M179.2 366.9l2.8 16.1M179.5 361.3l-2.6 .7M179.5 361.3l.1 .1M179.6 361.4l.4 .2-3.4 .8 .4 .1M179.6 361.4l-2.7 .7M179.7 361.9l-2.7 .7M179.7 361.9h.3M179.7 361.8v.1M179.7 361.1l-.2 .2M179.9 361.5l-3.3 .8"/>
<path d="M179.9 361.6l-.5 .3-2.4 .6M180 361.9l-.3 .3-2.8 .4M180 361.9l-3.1 .7M181.1 361.2h.1M181.1 360.9v.3M181.4 360.7l-.3 .2-5.8 1M182.8 361.4h.1M182.8 361.2l.1 .1M182.9 362.4l.4 .6 1.1 1M183 361.1h.1M183.1 361.1l-.3 .1M183.1 361.1h.1"/>
<path d="M183.2 362.1h.1M183.2 361.6l-.3 .2M183.2 362.2l1.2-.2h1.5l-1.5 .4zM183.3 370.9l-3.4 .9M183.6 362.2l.4 .1M183.6 362.2h.1M183.8 360.9l-1 .5M184 362.1v.2l-.2-.1M184.3 362.4h.1M184.6 362.3l-.5 .1M185 362v.2M185 362.2l-1 .1"/>
<path d="M185.1 360.8l-2 .4-.3 .2 .3 .3-1.5-.3a9.6 9.6 0 0 1 5.8-.5l-1.2 .4M185.5 362l-1.5 .3M185.5 362.1l-.9-.1-1 .2M185.5 362.1l-.5 .1M185.6 362.2a1.29 1.29 0 0 1-.9 1.3 1.29 1.29 0 0 1-1.5-.7l-.2-.4M185.8 361.1l-1.3 .1-1.3 .4M185.8 361.1l-1.7 .1-.9 .4M185.8 361.1l.4 .2M185.8 361.1h.1M185.9 361.1l.3-.1a.88 .88 0 0 0-1.2-.2l-1.1 .1a.99 .99 0 0 0-1.1 .5M185.9 361.7h-1.4l-1.3 .4M185.9 361.6l-1.7 .1-1 .4"/>
<path d="M185.9 361.7l.3 .1M185.9 361.6v.1M185.9 362.1l.2-.4h-1.3l-1.5 .3-.2 .2 .1 .1M186 361.6v.1M186 361.9l.1 .4-1.7 1.7M186.1 360.9l-.3 .2M186.2 361.4l-1-.1-1.7 .3-.7 .3 .3 .3M186.2 361.4l-.3 .2M186.2 361.3l-2.1 .1-1.1 .3-.2 .2M186.2 361.3v.1M187.7 360.6l-.7 .1a1.44 1.44 0 0 0-1.8-.1l-1.3 .1a1.59 1.59 0 0 0-1.9 .4l-.9 .1 .6 .3M187.7 360.6l-.4 .4"/>
<path d="M187.7 360.6h.1M188.5 378.8l-3.4 1.2M290.3 369.5h3M169.1 380.5l3.6 .6M181.6 380.9l-5.3 .4M5.1 400.4h10.3M49.2 415.8v4.1M98.5 415.8v4.1M147.7 410.7v9.2M196.9 415.8v4.1M246.2 415.8v4.1"/>
<circle cx="178.2" cy="62.9" r="2.91"/>
<circle cx="178.4" cy="62.8" r="1.38"/>
<circle cx="177.5" cy="147" r="9.6"/>
<circle cx="114.2" cy="265" r="4.2"/>
<circle cx="184.5" cy="271.5" r="2.88"/>
<circle cx="184.6" cy="271.4" r="1.36"/>
<circle cx="241.7" cy="318.7" r="2.91"/>
<circle cx="241.7" cy="318.7" r="1.77"/>
<circle cx="253.4" cy="319.4" r="7.9"/>
<circle cx="253.4" cy="319.4" r="8.8"/>
<circle cx="176.2" cy="350.5" r="7.9"/>
<circle cx="176.3" cy="350.5" r="8.8"/>
<circle cx="170.4" cy="360.7" r="1.76"/>
<circle cx="170.4" cy="360.7" r="2.91"/>
</g>
<g fill="#000" stroke="#000" stroke-width=".3">
<path d="M22.1 294.8h5.2v.5h-5.2z" fill-rule="evenodd"/>
<path d="M23.7 298.7h.6v1.4h-.6z" fill-rule="evenodd"/>
<path d="M22.1 291.7h5.2v2.4h-.6v-2h-1.6v1.8h-.6v-1.8h-2.4z" fill-rule="evenodd"/>
<path d="M22.1 296.1h5.2v.5h-4.6v1.8h-.6z" fill-rule="evenodd"/>
<path d="M22.1 309.3h5.2v.4h-5.2z" fill-rule="evenodd"/>
<path d="M22.5 311.3l.1 .8z" fill-rule="evenodd"/>
<path d="M22.4 313.6l.1-.2 .2 1.3 .8 .3-.1 .4a1.11 1.11 0 0 1-1.2-.5 1.11 1.11 0 0 1 .2-1.3z" fill-rule="evenodd"/>
<path d="M22.2 310.6a1.28 1.28 0 0 1 1.8 .1l-.1 1.3a.98 .98 0 0 0-1-1.2l-.4 .3v.9a1.04 1.04 0 0 1-.3-1.4z" fill-rule="evenodd"/>
<path d="M22.1 306.5l1.9 .9-.4 .3-1.5-.7z" fill-rule="evenodd"/>
<path d="M22.7 301.1v.9a.87 .87 0 0 0 .9 .9 .87 .87 0 0 0 .9-1v1.2l-.8 .3-.9-.2z" fill-rule="evenodd"/>
<path d="M22.5 304.1l.8-.3 1.5 .1 .6 .2v.9a1.7 1.7 0 0 0-2.8 0z" fill-rule="evenodd"/>
<path d="M24.8 310.3l.6 .3v.8l-.1-.3-.6-.3z" fill-rule="evenodd"/>
<path d="M22.6 317.5l.9-.2 1.6 .2 .3 .1v.9a1.75 1.75 0 0 0-2.5-.5l-.3 .5z" fill-rule="evenodd"/>
<path d="M24.6 314.9l.6-.2 .2-.4v.8l-.7 .2z" fill-rule="evenodd"/>
<path d="M22.1 308.4l3.7-1.9v.6l-3.7 1.8z" fill-rule="evenodd"/>
<path d="M24.1 307.9l.5-.2 1.2 .6v.6z" fill-rule="evenodd"/>
<path d="M22.1 315.8h3.7v.3h-.5v.6l-.6-.5h-2.6z" fill-rule="evenodd"/>
<path d="M22.3 304.4l.2-.3 .1 .9a1.74 1.74 0 0 0 2.5 .5l.3-.3v-1.1a1.24 1.24 0 0 1 .3 1.6 1.24 1.24 0 0 1-1.5 .5 1.55 1.55 0 0 1-2.1-1.4z" fill-rule="evenodd"/>
<path d="M22.6 311.6l.5 .4 .9 .1v-1.4l.3 .6a.59 .59 0 0 0 .5 .8 .59 .59 0 0 0 .6-.7v-.8a1.09 1.09 0 0 1 .5 1.4 1.09 1.09 0 0 1-1.4 .5l-2.4 .2v-.5l.5-.1z" fill-rule="evenodd"/>
<path d="M22.5 313.4l1.5-.3a1.38 1.38 0 0 1 1.4 .2 1.38 1.38 0 0 1 .4 1.4l-.4 .4v-.8a1.73 1.73 0 0 0-2.4-.6l-.4 .6z" fill-rule="evenodd"/>
<path d="M25.3 316.1l.6 .5-.2 .6-.6-.2z" fill-rule="evenodd"/>
<path d="M22.3 317.8l.2-.2 .1 .9a1.7 1.7 0 0 0 2.8 0v-.9a1.23 1.23 0 0 1 .3 1.5 1.23 1.23 0 0 1-1.4 .6 1.72 1.72 0 0 1-2.3-1.3z" fill-rule="evenodd"/>
<path d="M25.1 301.1v.8a.79 .79 0 0 0 .8 .8 .79 .79 0 0 0 .8-.9v1.2l-1.3 .1-.4-.2z" fill-rule="evenodd"/>
<path d="M22.1 300.6h5.2l-.1 1.8-.5 .6v-1.9h-1.6l-.1 1.8-.2-.2-.3 .4v-2h-1.8v2l-.6-.7z" fill-rule="evenodd"/>
<path d="M22.1 339.3h5.2v.5h-5.2z" fill-rule="evenodd"/>
<path d="M22.5 337.4l.1 .8z" fill-rule="evenodd"/>
<path d="M22.5 320.3l.7-.2 .1 .4-.6 .2-.1 .5z" fill-rule="evenodd"/>
<path d="M22.6 322.7l.6-.1 .1 .4-.6 .3-.1 .4z" fill-rule="evenodd"/>
<path d="M22.4 325.6l.1-.1 .1 1.2 .7 .4-.1 .5a1.14 1.14 0 0 1-1.1-.7 1.14 1.14 0 0 1 .3-1.3z" fill-rule="evenodd"/>
<path d="M23.7 328h.6v1.3h-.6z" fill-rule="evenodd"/>
<path d="M22.2 336.7a1.28 1.28 0 0 1 1.8 .1l-.1 1.3a1.1 1.1 0 0 0-.9-1.2l-.4 .2-.1 1.1a1.04 1.04 0 0 1-.3-1.5z" fill-rule="evenodd"/>
<path d="M22.5 330.5l.2 1.4 .5 .7h.9v-1h.6v1.5h-1.9l-.3-.4-.5-.9 .1-.6z" fill-rule="evenodd"/>
<path d="M22.5 325.5l1.1-.3h1.2l.6 .3v.9l-.4-.6-.7-.2v2h-.5v-2l-.9 .2-.3 .6z" fill-rule="evenodd"/>
<path d="M22.6 333.8l.9-.2 1.6 .2 .3 .1v.9a1.65 1.65 0 0 0-2.8 0z" fill-rule="evenodd"/>
<path d="M24.8 336.5l.6 .2v.9l-.1-.4-.6-.3z" fill-rule="evenodd"/>
<path d="M22.4 320.3l.2 .9a.63 .63 0 0 0 .7 .6 .63 .63 0 0 0 .5-.8 1.09 1.09 0 0 1 1.6-.7v.8a.54 .54 0 0 0-.6-.5 .54 .54 0 0 0-.5 .7 1.15 1.15 0 0 1-1.6 .9 1.15 1.15 0 0 1-.3-1.9z" fill-rule="evenodd"/>
<path d="M22.4 322.9l.2 .8a.6 .6 0 0 0 .6 .6 .6 .6 0 0 0 .5-.7 1.15 1.15 0 0 1 1.7-.8v.9a.54 .54 0 0 0-.6-.6 .54 .54 0 0 0-.5 .7 1.15 1.15 0 0 1-1.6 .9 1.15 1.15 0 0 1-.3-1.8z" fill-rule="evenodd"/>
<path d="M25.4 320.3a1.01 1.01 0 0 1 .5 1.1 1.01 1.01 0 0 1-1 .8l-.1-.5 .6-.4z" fill-rule="evenodd"/>
<path d="M25.4 322.8a1.04 1.04 0 0 1 .5 1.1 1.04 1.04 0 0 1-1 .8l-.1-.5 .4-.1 .2-.3z" fill-rule="evenodd"/>
<path d="M24.3 325.6v1.5h.2l.8-.4 .1-1.2a1.19 1.19 0 0 1 .3 1.5 1.19 1.19 0 0 1-1.4 .6z" fill-rule="evenodd"/>
<path d="M22.3 334.1l.2-.2 .1 .9a1.7 1.7 0 0 0 2.8 0v-.9a1.2 1.2 0 0 1 .3 1.5 1.2 1.2 0 0 1-1.4 .6 1.62 1.62 0 0 1-2.2-1.5z" fill-rule="evenodd"/>
<path d="M22.6 337.7l.5 .5h.9v-1.4l.3 .6a.59 .59 0 0 0 .4 .8 .59 .59 0 0 0 .7-.6v-.9a1.09 1.09 0 0 1 .5 1.4 1.09 1.09 0 0 1-1.4 .6l-2.4 .1v-.5l.5-.1z" fill-rule="evenodd"/>
<path d="M25.7 332.6l.8-.3 .3-.7v1.1l-1 .3z" fill-rule="evenodd"/>
<path d="M22.6 330.3l1.7-.6 1.8 .2a1.58 1.58 0 0 1 1.2 1.2 1.58 1.58 0 0 1-.5 1.6v-1.1a2.12 2.12 0 0 0-3.1-1.2 1.24 1.24 0 0 0-1.1 1.2z" fill-rule="evenodd"/>
<path d="M22.1 348.5h.7v.5h-.7z" fill-rule="evenodd"/>
<path d="M23.7 340.3h.6v1.4h-.6z" fill-rule="evenodd"/>
<path d="M25.4 350h.6l.2 .2-.1 .7z" fill-rule="evenodd"/>
<path d="M22.1 345.4l1.2 .3 1.3 1.1a1.26 1.26 0 0 0 2.2-.2v.9a2.98 2.98 0 0 1-3.4-1.1l-.7-.4v1.8h-.6z" fill-rule="evenodd"/>
<path d="M22.1 343.2l5.2 1.5v.4l-5.2-1.4z" fill-rule="evenodd"/>
<path d="M22.1 343.2l5.2-1.4v.6l-4.5 1.1z" fill-rule="evenodd"/>
<path d="M25.8 345.4a1.16 1.16 0 0 1 1.4 .7 1.16 1.16 0 0 1-.4 1.4l-.1-1.2-1-.4z" fill-rule="evenodd"/>
<path d="M22.1 350.9h4l.1-.7 1.1 .8v.3h-5.2z" fill-rule="evenodd"/>
</g>
<g fill="#000">
<path d="M71.6 47.5l.6 3.6h-1.2zM86.7 43.2h1.2l-.6 3.6zM87.3 47.5l.6 3.6h-1.2zM120.1 42.1h1.1l-.6 3.6zM120.6 46.8l.6 3.6h-1.1zM126.8 46.8l.6 3.6h-1.2zM137.6 46.8l.6 3.6h-1.2zM145.9 46.8l.6 3.6h-1.2zM156.7 45.7l.6 3.7h-1.2zM189 45.7l.6 3.7h-1.2zM188.4 59.3h1.2l-.6 3.6zM197 45.7l.6 3.7h-1.2z"/>
<path d="M126.2 118.7h1.2l-.6 3.6zM196.4 143.3h1.2l-.6 3.6zM137 191.4h1.2l-.6 3.6zM208.2 222.5l3.4 1.5-.7 1zM217 227.5l2.8 2.5-3.4-1.4zM71 263.4h1.2l-.6 3.6zM79.5 263.4h1.3l-.7 3.6zM80.1 267.7l.7 3.6h-1.3zM145.3 264.1h1.2l-.6 3.6zM156.1 269.5h1.2l-.6 3.6zM166.3 279l2.7 2.4-3.3-1.4zM191.8 266.3l2.6 2.5-3.3-1.5z"/>
<path d="M195.7 261.5l2.7 2.5-3.4-1.4zM195 269.2l3.4 1.4-.7 1zM195.4 270.4l4.8 2.1-.9 1.4zM199.2 264.6l3.4 1.4-.7 1zM166.2 292.9l2.7 2.5-3.4-1.4zM169.5 281.8l3.4 1.5-.6 1zM184.7 286.9l4.7 2.2-.9 1.3zM216.2 295.2l-1.4 3.4-1-.6zM228.4 298.8l1 .7-2.7 2.5zM79.2 314.6h1.1l-.5 3.6zM176.1 300.1l3.3 1.5-.7 1zM234.4 307l-1.2 3.5-1.1-.6z"/>
<path d="M239.2 300.9l.8 .9-3.1 2zM79.8 320.3l.5 3.6h-1.1zM221.7 317.4l.5 3.7-1.2-.1zM219.8 349.4l.9-.8 2.1 3zM162.9 366.7l2.6 2.5-3.3-1.5zM176.3 372.1l3.5-.9 .1 1.2zM172.7 380.5l3.6 .8-3.7 .4zM181.6 380.9l3.4-1.5 .3 1.2z"/>
</g>
<g font-size="10.1">
<text x="30.6" y="27.3" transform="rotate(90 30.6 27.3)">mirrored.</text>
<text x="41.4" y="27.9" transform="rotate(90 41.4 27.9)">View). Do the Right Base Back</text>
<text x="52.4" y="27.6" transform="rotate(90 52.4 27.6)">This is the Left Base Back (Goal Back</text>
<text x="226.7" y="116.5" transform="rotate(90 226.7 116.5)">Countersing Hole</text>
<text x="237.6" y="116.6" transform="rotate(90 237.6 116.6)">Screw: 11mm +</text>
<text x="248.5" y="116.6" transform="rotate(90 248.5 116.6)">and M10x10 Point Set</text>
<text x="259.5" y="116.9" transform="rotate(90 259.5 116.9)">View without M10 Nut</text>
<text x="70.2" y="340.3" transform="rotate(90 70.2 340.3)">all ends</text>
<text x="81" y="339.9" transform="rotate(90 81 339.9)">into the Nut at</text>
<text x="91.8" y="339.9" transform="rotate(90 91.8 339.9)">is shifted 2mm</text>
<text x="102.7" y="339.9" transform="rotate(90 102.7 339.9)">End of the Rod</text>
</g>
<g font-size="7.2">
<text x="281.6" y="68.7" transform="rotate(90 281.6 68.7)">B (1:1)</text>
<text x="174.2" y="158.5" transform="rotate(90 174.2 158.5)">B</text>
<text x="196.9" y="261.7" transform="rotate(90 196.9 261.7)">A</text>
<text x="101.6" y="269.8" transform="rotate(90 101.6 269.8)">C</text>
<text x="14.4" y="291.3" transform="rotate(90 14.4 291.3)">Base Back</text>
<text x="178.1" y="290.5" transform="rotate(90 178.1 290.5)">A</text>
<text x="285.8" y="303.2" transform="rotate(90 285.8 303.2)">A-A (1:3)</text>
<text x="116.2" y="317.3" transform="rotate(90 116.2 317.3)">C (1:1)</text>
</g>
<g font-size="5">
<text x="190.5" y="51.5" transform="rotate(90 190.5 51.5)">50</text>
<text x="88.7" y="56" transform="rotate(90 88.7 56)">2</text>
<text x="122.2" y="55.2" transform="rotate(90 122.2 55.2)">3</text>
<text x="128.4" y="80.3" transform="rotate(90 128.4 80.3)">220</text>
<text x="198.5" y="92.2" transform="rotate(90 198.5 92.2)">295</text>
<text x="139.1" y="116.8" transform="rotate(90 139.1 116.8)">432</text>
<text x="74.1" y="146" transform="rotate(90 74.1 146)">640 (Rod)</text>
<text x="147.4" y="156" transform="rotate(90 147.4 156)">644</text>
<text x="158.2" y="155.2" transform="rotate(90 158.2 155.2)">663</text>
<text x="207.2" y="218.9" transform="rotate(33 207.2 218.9)">40 (Rod)</text>
<text x="189.8" y="256.6" transform="rotate(33 189.8 256.6)">3</text>
<text x="185.9" y="261.5" transform="rotate(33 185.9 261.5)">2</text>
<text x="160.4" y="274.1" transform="rotate(33 160.4 274.1)">2</text>
<text x="81.6" y="276.2" transform="rotate(90 81.6 276.2)">2</text>
<text x="44.7" y="291.3" transform="rotate(90 44.7 291.3)">ChangeD20</text>
<text x="171" y="295" transform="rotate(33 171 295)">25</text>
<text x="251.1" y="296.6" transform="rotate(152 251.1 296.6)">10°</text>
<text x="225.8" y="306.3" transform="rotate(108 225.8 306.3)">30°</text>
<text x="210.3" y="319.2" transform="rotate(85 210.3 319.2)">80°</text>
<text x="44.7" y="326.9" transform="rotate(90 44.7 326.9)">01.03.2023</text>
<text x="81.2" y="328.8" transform="rotate(90 81.2 328.8)">2</text>
<text x="159.7" y="362.5" transform="rotate(44 159.7 362.5)">30°</text>
<text x="195.2" y="377" transform="rotate(151 195.2 377)">10°</text>
<text x="6.5" y="404.6" transform="rotate(90 6.5 404.6)">1/1</text>
</g>
<g font-size="3.6">
<text x="23.3" y="10.8" transform="rotate(90 23.3 10.8)">F</text>
<text x="72.6" y="10.7" transform="rotate(90 72.6 10.7)">E</text>
<text x="121.8" y="10.5" transform="rotate(90 121.8 10.5)">D</text>
<text x="171" y="10.5" transform="rotate(90 171 10.5)">C</text>
<text x="220.3" y="10.7" transform="rotate(90 220.3 10.7)">B</text>
<text x="269.5" y="10.7" transform="rotate(90 269.5 10.7)">A</text>
<text x="1.3" y="34" transform="rotate(90 1.3 34)">1</text>
<text x="291.6" y="34" transform="rotate(90 291.6 34)">1</text>
<text x="1.3" y="85.5" transform="rotate(90 1.3 85.5)">2</text>
<text x="291.6" y="85.5" transform="rotate(90 291.6 85.5)">2</text>
<text x="1.3" y="136.9" transform="rotate(90 1.3 136.9)">3</text>
<text x="291.6" y="136.9" transform="rotate(90 291.6 136.9)">3</text>
<text x="1.3" y="188.4" transform="rotate(90 1.3 188.4)">4</text>
<text x="291.6" y="188.4" transform="rotate(90 291.6 188.4)">4</text>
<text x="1.3" y="239.9" transform="rotate(90 1.3 239.9)">5</text>
<text x="291.6" y="239.9" transform="rotate(90 291.6 239.9)">5</text>
<text x="1.3" y="291.3" transform="rotate(90 1.3 291.3)">6</text>
<text x="291.6" y="291.3" transform="rotate(90 291.6 291.3)">6</text>
<text x="1.3" y="342.8" transform="rotate(90 1.3 342.8)">7</text>
<text x="291.6" y="342.8" transform="rotate(90 291.6 342.8)">7</text>
<text x="1.3" y="394.3" transform="rotate(90 1.3 394.3)">8</text>
<text x="291.6" y="394.3" transform="rotate(90 291.6 394.3)">8</text>
<text x="23.3" y="417.3" transform="rotate(90 23.3 417.3)">F</text>
<text x="72.6" y="417.2" transform="rotate(90 72.6 417.2)">E</text>
<text x="121.8" y="417.1" transform="rotate(90 121.8 417.1)">D</text>
<text x="171" y="417.1" transform="rotate(90 171 417.1)">C</text>
<text x="220.3" y="417.2" transform="rotate(90 220.3 417.2)">B</text>
<text x="269.5" y="417.2" transform="rotate(90 269.5 417.2)">A</text>
</g>
<g font-size="2.6">
<text x="50.6" y="231.6" transform="rotate(90 50.6 231.6)">Dept.</text>
<text x="50.6" y="256.3" transform="rotate(90 50.6 256.3)">Technical reference</text>
<text x="30.1" y="291.3" transform="rotate(90 30.1 291.3)">Title</text>
<text x="40.3" y="291.3" transform="rotate(90 40.3 291.3)">Document type</text>
<text x="50.6" y="291.3" transform="rotate(90 50.6 291.3)">Created by</text>
<text x="12.5" y="354.1" transform="rotate(90 12.5 354.1)">Rev.</text>
<text x="30.1" y="354.1" transform="rotate(90 30.1 354.1)">DWG No.</text>
<text x="40.3" y="354.1" transform="rotate(90 40.3 354.1)">Document status</text>
<text x="50.6" y="354.1" transform="rotate(90 50.6 354.1)">Approved by</text>
<text x="12.5" y="364.4" transform="rotate(90 12.5 364.4)">Date of issue</text>
<text x="12.5" y="401.4" transform="rotate(90 12.5 401.4)">Sheet</text>
</g>
</svg>
